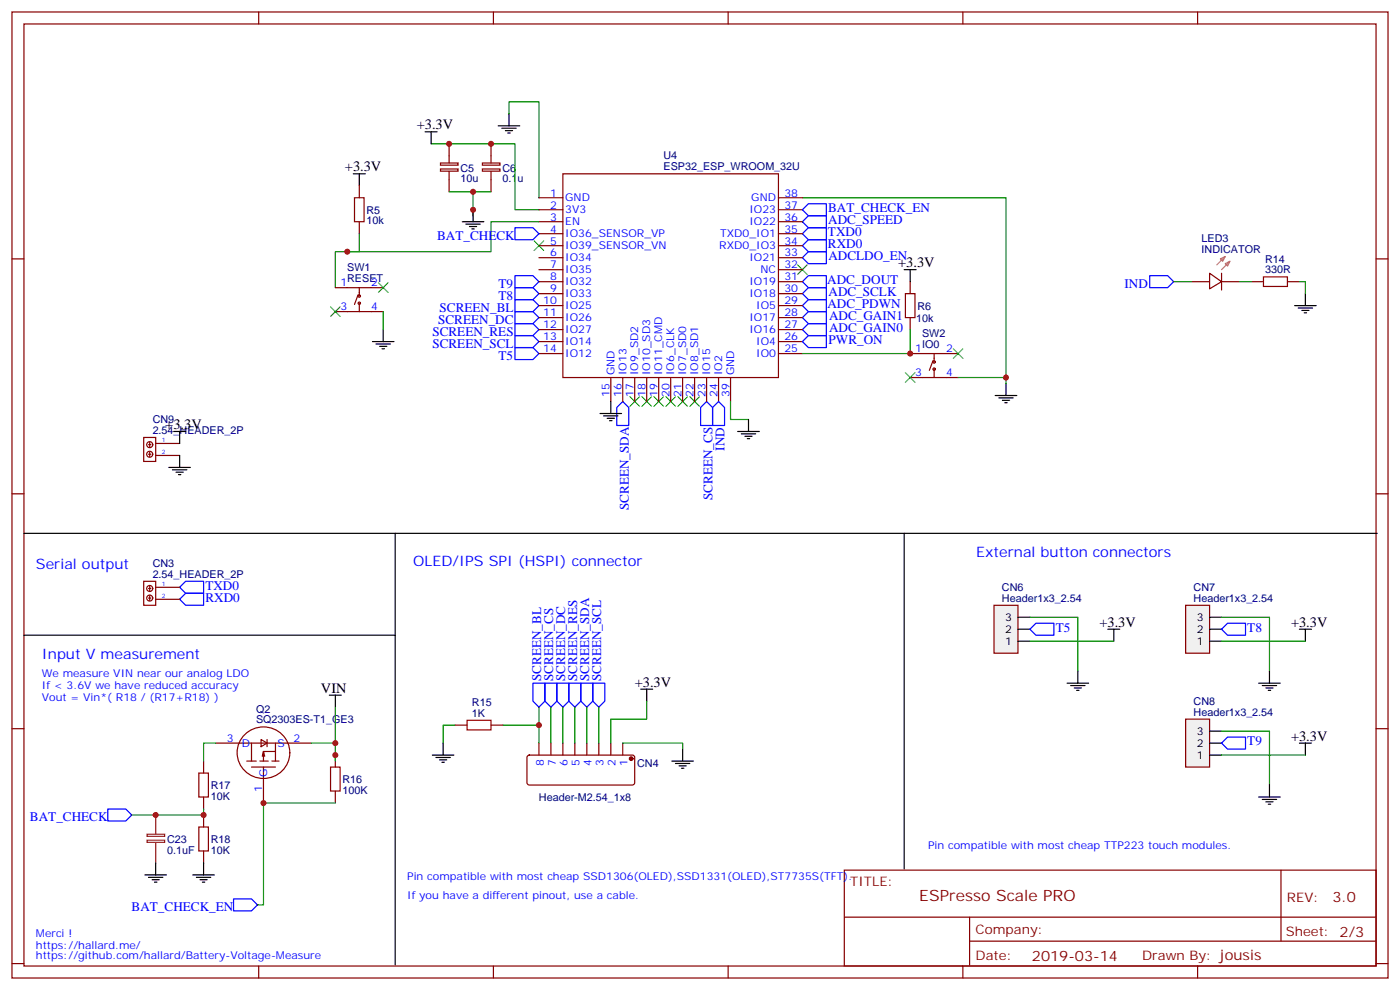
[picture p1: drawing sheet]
<svg xmlns="http://www.w3.org/2000/svg" width="412mm" height="291mm" viewBox="0 0 412 291" stroke-linecap="round" stroke-linejoin="round" font-family="sans-serif">
<g fill="none" stroke="#870000" stroke-width=".35">
<path d="M3.5 3.5h405.4v284.4h-405.4zM7.1 7.1h398.2v277.2h-398.2zM76.2 3.5v3.6M145.3 3.5v3.6M214.5 3.5v3.6M283.6 3.5v3.6M352.8 3.5v3.6M104.4 58.2h2.8v7.1h-2.8zM105.8 54.7v3.5M129.8 49.7h5.1v.7h-5.1zM129.8 48h5.1v.6h-5.1zM132.3 42.3v5.7"/>
<path d="M132.3 50.4v6M142.1 49.7h5.2v.7h-5.2zM142.1 48h5.2v.6h-5.2zM144.6 42.3v5.7M144.6 50.4v6M158.7 58.2h7.1M165.8 51.2h63.5v59.9h-63.5zM229.3 58.2h7.1M3.5 76.2h3.6M105.8 65.3v3.5M158.7 61.7h7.1M158.7 65.3h7.1"/>
<path d="M158.7 68.8h7.1M158.7 72.3h7.1M158.7 75.8h7.1M158.7 79.4h7.1M229.3 61.7h7.1M229.3 65.3h7.1M229.3 68.8h7.1M229.3 72.3h7.1M229.3 75.8h7.1M229.3 79.4h7.1M405.3 76.2h3.6M98.8 84.7h14.1"/>
<path d="M98.8 91.7h14.1M105.5 86.8l-1.1 2.8M105.8 84.7v2.4M105.8 89.3v2.4M158.7 82.9h7.1M158.7 86.4h7.1M158.7 90h7.1M158.7 93.5h7.1M158.7 97h7.1M229.3 82.9h7.1M229.3 86.4h7.1M229.3 90h7.1"/>
<path d="M229.3 93.5h7.1M229.3 97h7.1M266.7 86.4h2.8v7.1h-2.8zM268.1 82.9v3.5M268.1 93.5v3.5M158.7 100.5h7.1M158.7 104.1h7.1M179.9 111.1v7.1M183.4 111.1v7.1M187 111.1v7.1M190.5 111.1v7.1M194 111.1v7.1"/>
<path d="M197.6 111.1v7.1M201.1 111.1v7.1M204.6 111.1v7.1M208.1 111.1v7.1M211.7 111.1v7.1M215.2 111.1v7.1M229.3 100.5h7.1M229.3 104.1h7.1M268.1 104.1h14.1M268.1 111.1h14.1M274.8 106.2l-1 2.8M275.2 104.1v2.4"/>
<path d="M275.2 108.7v2.4M3.5 145.3h3.6M405.3 145.3h3.6M42.3 171.1h3.6v7.1h-3.6zM43.7 173.2h.7M43.7 176h.7M44.1 172.5v1.4M44.1 175.3v1.4M45.9 172.9h7M45.9 176.4h7M3.5 214.5h3.6M158.7 218.7v3.5"/>
<path d="M162.3 218.7v3.5M165.8 218.7v3.5M169.3 218.7v3.5M172.9 218.7v3.5M176.4 218.7v3.5M179.9 218.7v3.5M183.4 218.7v3.5M405.3 214.5h3.6M155.5 222.5l.4-.3 30.6 .1 .5 .7-.1 7.6-.6 .5-30.6-.1-.5-.6v-7.4zM248.7 256.1h156.6v28.2h-156.6zM377.3 256.1v20.9M248.7 270h156.5"/>
<path d="M285.6 277h119.6M285.6 270v14.1M3.5 283.6h3.6M76.2 284.3v3.6M145.3 284.3v3.6M214.5 284.3v3.6M283.6 284.3v3.6M352.8 284.3v3.6M405.3 283.6h3.6"/>
<circle cx="105.8" cy="89.3" r=".35"/>
<circle cx="105.8" cy="87.1" r=".35"/>
<circle cx="275.2" cy="108.7" r=".35"/>
<circle cx="275.2" cy="106.5" r=".35"/>
<circle cx="44.1" cy="173.2" r=".88"/>
<circle cx="44.1" cy="176" r=".88"/>
</g>
<g fill="none" stroke="#008700" stroke-width=".35">
<path d="M149.9 33.5v-3.5h8.8v28.2M127 42.3h24.7v19.4h7M132.3 56.4h12.3M139.3 56.4v7.1M236.4 58.2h59.9v54.7M105.8 68.8v5.3h-7v10.6M158.7 65.3h-14.1v8.8h-42.3M112.9 91.7v5.3M268.1 97v7.1h-31.7M215.2 118.2v5.3h5.3M282.2 111.1h14.1M158.7 208.1v10.6"/>
<path d="M162.3 208.1v10.6M165.8 208.1v10.6M169.3 208.1v10.6M172.9 208.1v10.6M176.4 208.1v10.6M183.4 218.7h17.7v1.8M190.5 206.4v5.3h-10.6v7"/>
</g>
<g fill="none" stroke="#000" stroke-width=".35">
<path d="M125.2 38.8h3.6M127 38.8v3.5M146.8 37h6.3M147.8 37.7h4.2M148.9 38.5h2.1M149.6 39.2h.7M149.9 33.5v3.5M104.1 51.2h3.5M105.8 51.2v3.5M136.2 65.3h6.3M137.2 66h4.3M138.3 66.7h2.1"/>
<path d="M139 67.4h.7M139.3 61.7v3.6M266.3 79.4h3.6M268.1 79.4v3.5M112.9 97v3.5M109.7 100.5h6.4M110.8 101.2h4.2M111.8 102h2.1M112.5 102.7h.7M179.9 118.2v3.5M293.2 116.4h6.3M294.2 117.1h4.2"/>
<path d="M295.3 117.8h2.1M296 118.5h.7M296.3 112.9v3.5M176.7 121.7h6.4M177.8 122.4h4.2M178.9 123.1h2.1M179.6 123.8h.7M217.3 127h6.4M218.4 127.7h4.2M219.4 128.4h2.1M220.1 129.1h.7M220.5 123.5v3.5"/>
<path d="M7.1 157h398.6M116.4 157v127M188.7 202.8h3.6M190.5 202.8v3.6M197.9 224h6.4M199 224.7h4.2M200 225.4h2.1M200.7 226.1h.7M201.1 220.5v3.5"/>
</g>
<g fill="none" stroke="#00f" stroke-width=".35">
<path d="M236.4 68.8l1.7-1.8h5.3v3.6h-5.3zM236.4 72.3l1.7-1.7h5.3v3.5h-5.3zM236.4 65.3l1.7-1.8h5.3v3.5h-5.3zM238.1 74.1h5.3v3.5h-5.3l-1.7-1.8zM151.7 98.8h5.3l1.7 1.7-1.7 1.8h-5.3zM151.7 95.3h5.3l1.7 1.7-1.7 1.8h-5.3zM151.7 91.7h5.3l1.7 1.8-1.7 1.8h-5.3zM151.7 88.2h5.3l1.7 1.8-1.7 1.7h-5.3zM151.7 81.1h5.3l1.7 1.8-1.7 1.8h-5.3zM151.7 84.7h5.3l1.7 1.7-1.7 1.8h-5.3zM236.4 82.9l1.7-1.8h5.3v3.6h-5.3zM236.4 86.4l1.7-1.7h5.3v3.5h-5.3z"/>
<path d="M236.4 90l1.7-1.8h5.3v3.5h-5.3zM236.4 97l1.7-1.7h5.3v3.5h-5.3zM238.1 91.7h5.3v3.6h-5.3l-1.7-1.8zM151.7 102.3h5.3l1.7 1.8-1.7 1.7h-5.3zM183.4 118.2l1.8 1.7v5.3h-3.5v-5.3zM208.1 118.2l1.8 1.7v5.3h-3.5v-5.3zM54.7 171.1h5.3v3.5h-5.3l-1.8-1.7zM54.7 174.6h5.3v3.6h-5.3l-1.8-1.8zM157 201.1h3.5v5.3l-1.8 1.7-1.7-1.7zM160.5 201.1h3.5v5.3l-1.7 1.7-1.8-1.7zM164 201.1h3.6v5.3l-1.8 1.7-1.8-1.7zM167.6 201.1h3.5v5.3l-1.8 1.7-1.7-1.7z"/>
<path d="M171.1 201.1h3.5v5.3l-1.7 1.7-1.8-1.7zM174.6 201.1h3.6v5.3l-1.8 1.7-1.8-1.7z"/>
</g>
<circle cx="185.9" cy="223.3" r=".53" fill="#870000" stroke="#870000" stroke-width=".35"/>
<g fill="none" stroke="#3c3" stroke-width=".35">
<path d="M157.3 70.9l2.9 2.8M160.2 70.9l-2.9 2.8M234.9 78l2.9 2.8M237.8 78l-2.9 2.8M97.4 90.3l2.8 2.8M100.2 90.3l-2.8 2.8M111.5 83.3l2.8 2.8M114.3 83.3l-2.8 2.8M185.6 116.8l2.8 2.8M188.4 116.8l-2.8 2.8M189.1 116.8l2.8 2.8M191.9 116.8l-2.8 2.8"/>
<path d="M192.6 116.8l2.8 2.8M195.4 116.8l-2.8 2.8M196.1 116.8l2.9 2.8M199 116.8l-2.9 2.8M199.7 116.8l2.8 2.8M202.5 116.8l-2.8 2.8M203.2 116.8l2.8 2.8M206 116.8l-2.8 2.8M266.7 109.7l2.8 2.8M269.5 109.7l-2.8 2.8M280.8 102.7l2.8 2.8M283.6 102.7l-2.8 2.8"/>
</g>
<path d="M349.2 178.2h7.1v14.1h-7.1z" fill="#f0f0f0" stroke="#870000" stroke-width=".35"/>
<path d="M356.3 181.7h3.5M356.3 188.7h3.5M356.3 185.2h3.5M373.9 197.6v3.5M382.8 185.2h3.5M384.5 185.2v3.5M370.8 201.1h6.3M371.8 201.8h4.3M372.9 202.5h2.1M373.6 203.2h.7" fill="none" stroke="#000" stroke-width=".35"/>
<path d="M359.8 185.2l1.8-1.8h5.3v3.6h-5.3z" fill="none" stroke="#00f" stroke-width=".35"/>
<path d="M359.8 181.7h14.1v15.9M359.8 188.7h24.7" fill="none" stroke="#008700" stroke-width=".35"/>
<path d="M292.8 178.2h7.1v14.1h-7.1z" fill="#f0f0f0" stroke="#870000" stroke-width=".35"/>
<g fill="none" stroke="#000" stroke-width=".35">
<path d="M381.4 90h6.3M382.4 90.7h4.2M383.5 91.4h2.1M384.2 92.1h.7M384.5 86.4v3.6M7.1 187h109.3M299.9 181.7h3.5M299.9 188.7h3.5M299.9 185.2h3.5M317.5 197.6v3.5M326.3 185.2h3.5M328.1 185.2v3.5"/>
<path d="M97 204.6h3.5M98.8 204.6v3.5M130.5 218.7v3.5M314.3 201.1h6.4M315.4 201.8h4.2M316.4 202.5h2.2M317.1 203.2h.8M127.4 222.2h6.3M128.4 223h4.2M129.5 223.7h2.1M130.2 224.4h.7M42.7 257.5h6.3"/>
<path d="M43.7 258.2h4.3M44.8 258.9h2.1M45.5 259.6h.7M45.9 254v3.5M56.8 257.5h6.3M57.9 258.2h4.2M58.9 258.9h2.1M59.6 259.6h.7M60 254v3.5"/>
</g>
<path d="M151.7 67h5.3l1.7 1.8-1.7 1.8h-5.3zM236.4 61.7l1.7-1.7h5.3v3.5h-5.3zM338.7 81.1h5.3l1.7 1.8-1.7 1.8h-5.3zM211.7 118.2l1.7 1.7v5.3h-3.5v-5.3zM303.4 185.2l1.8-1.8h5.2v3.6h-5.2zM31.7 238.1h5.3l1.8 1.8-1.8 1.8h-5.3zM68.8 264.6h5.3l1.7 1.7-1.7 1.8h-5.3z" fill="none" stroke="#00f" stroke-width=".35"/>
<path d="M345.7 82.9h5.3M365.1 82.9h3.6M382.8 82.9h1.7v3.5M303.4 181.7h14.1v15.9M303.4 188.7h24.7M63.5 218.7h-3.5v5.3M98.8 208.1v10.6h-7.1M98.8 218.7v5.3M134.1 213.4h-3.6v5.3M148.2 213.4h10.5M60 238.1v1.8h-21.2M98.8 236.4h-21.2v29.9h-1.8" fill="none" stroke="#008700" stroke-width=".35"/>
<path d="M359.5 76.2l1.4-.7-.7 1.4zM360.9 77.6l1.4-.7-.7 1.4zM360.9 75.5l-2.5 2.5M362.3 76.9l-2.5 2.5" fill="none" stroke="#fc0" stroke-width=".35"/>
<g fill="none" stroke="#870000" stroke-width=".35">
<path d="M351 82.9h5.3M356.3 80.4l3.5 2.5-3.5 2.1zM359.8 82.9h5.3M359.8 80.4v5M368.7 82.9h3.5M379.2 82.9h3.6M63.5 218.7h28.2M71.8 216.6a7.7 7.7 0 0 1 12.5 1.1 7.7 7.7 0 0 1-5.5 11.3 7.6 7.6 0 0 1-7.9-3.7 7.6 7.6 0 0 1 .9-8.7zM74.1 218.7v5.3M76.9 217.7l1.8 1-1.8 1.1zM78.7 217.7v2.1M81.1 218.7v5.3"/>
<path d="M134.1 213.4h3.5M144.6 213.4h3.6M60 224v3.5M60 234.6v3.5M60 239.9v3.5M72.7 224h2.8M74.1 225.8h7M76.6 224h2.4M77.3 222.6l.3-1.4v2.8M77.6 225.8v3.2M77.6 229.3v7.1M80.1 224h2.1"/>
<path d="M81.1 221.2h-3.5l.4 1.4M98.8 222.2v3.6M98.8 232.8v3.6M60 250.5v3.5"/>
</g>
<path d="M372.2 81.5h7v2.8h-7zM137.6 212h7v2.8h-7zM58.6 227.5h2.8v7.1h-2.8zM97.4 225.8h2.8v7h-2.8zM58.6 243.4h2.8v7.1h-2.8z" fill="none" stroke="#a10000" stroke-width=".35"/>
<path d="M45.9 239.9v5.6M43.3 247.3h5.2v.6h-5.2zM43.3 245.5h5.2v.7h-5.2zM45.9 248v6" fill="none" stroke="#8c2424" stroke-width=".35"/>
<path d="M349.2 211.7h7.1v14.1h-7.1z" fill="#f0f0f0" stroke="#870000" stroke-width=".35"/>
<g fill="none" stroke="#000" stroke-width=".35">
<path d="M49.7 137.6h6.4M50.8 138.3h4.2M51.2 127h3.5M51.9 139h2.1M52.6 139.7h.7M52.9 127v3.5M52.9 134.1v3.5M266.3 157v98.8M356.3 215.2h3.5M356.3 218.7h3.5M382.8 218.7h3.5M384.5 218.7v3.5"/>
<path d="M356.3 222.2h3.5M370.8 234.6h6.3M371.8 235.3h4.3M372.9 236h2.1M373.6 236.7h.7M373.9 231.1v3.5"/>
</g>
<path d="M236.4 100.5l1.7-1.7h5.3v3.5h-5.3zM359.8 218.7l1.8-1.7h5.3v3.5h-5.3z" fill="none" stroke="#00f" stroke-width=".35"/>
<path d="M359.8 215.2h14.1v15.9M359.8 222.2h24.7" fill="none" stroke="#008700" stroke-width=".35"/>
<g fill="none" stroke="#870000" stroke-width=".35">
<path d="M42.3 128.8h3.6v7h-3.6zM43.7 130.9h.7M43.7 133.7h.7M44.1 130.2v1.4M44.1 133v1.4M45.9 130.5h7M45.9 134.1h7"/>
<circle cx="44.1" cy="130.9" r=".88"/>
<circle cx="44.1" cy="133.7" r=".88"/>
</g>
<g fill="#c00">
<circle cx="98.8" cy="222.2" r=".88"/>
<circle cx="98.8" cy="218.7" r=".88"/>
<circle cx="158.8" cy="213.4" r=".88"/>
<circle cx="296.3" cy="111.1" r=".88"/>
<circle cx="139.3" cy="61.7" r=".88"/>
<circle cx="139.3" cy="56.4" r=".88"/>
<circle cx="144.6" cy="42.3" r=".88"/>
<circle cx="102.3" cy="74.1" r=".88"/>
<circle cx="132.3" cy="42.3" r=".88"/>
<circle cx="268.1" cy="104.1" r=".88"/>
<circle cx="77.6" cy="236.4" r=".88"/>
<circle cx="45.9" cy="239.9" r=".88"/>
<circle cx="60" cy="239.9" r=".88"/>
</g>
<text font-size="4.6" fill="#800" x="270.8" y="265.1">ESPresso Scale PRO</text>
<g font-size="4.2">
<text x="122.8" y="38.1">+3.3V</text>
<text x="101.6" y="50.4">+3.3V</text>
<text x="264.6" y="78.7">+3.3V</text>
<text x="48.7" y="126.3">+3.3V</text>
<text x="323.8" y="184.5">+3.3V</text>
<text x="380.3" y="184.5">+3.3V</text>
<text x="94.5" y="203.9">VIN</text>
<text x="187" y="202.1">+3.3V</text>
<text x="380.3" y="218">+3.3V</text>
</g>
<g font-size="4.2" fill="#00f">
<text x="10.6" y="167.6">Serial output</text>
<text x="121.7" y="166.6">OLED/IPS SPI (HSPI) connector</text>
<text x="287.5" y="164">External button connectors</text>
<text x="12.3" y="194">Input V measurement</text>
</g>
<g font-size="4.2" fill="#800">
<text x="392.5" y="265.4">3.0</text>
<text x="304" y="282.7">2019-03-14</text>
</g>
<g font-size="3.9" fill="#00f">
<text x="244" y="66">ADC_SPEED</text>
<text x="244" y="62.4">BAT_CHECK_EN</text>
<text x="128.8" y="70.6">BAT_CHECK</text>
<text x="243.9" y="69.5">TXD0</text>
<text x="243.9" y="73">RXD0</text>
<text x="244" y="76.6">ADCLDO_EN</text>
<text x="243.7" y="83.6">ADC_DOUT</text>
<text x="146.9" y="84.7">T9</text>
<text x="146.9" y="88.2">T8</text>
<text x="244" y="87.2">ADC_SCLK</text>
<text x="331.3" y="84.7">IND</text>
<text x="129.1" y="95.3">SCREEN_DC</text>
<text x="129.5" y="91.7">SCREEN_BL</text>
<text x="243.7" y="90.7">ADC_PDWN</text>
<text x="244.2" y="94.2">ADC_GAIN1</text>
<text x="127.4" y="98.8">SCREEN_RES</text>
<text x="244.1" y="101.3">PWR_ON</text>
<text x="244.2" y="97.8">ADC_GAIN0</text>
<text x="127.4" y="102.3">SCREEN_SCL</text>
<text x="146.9" y="105.8">T5</text>
<text x="213.4" y="132.6" transform="rotate(-90 213.4 132.6)">IND</text>
<text x="209.9" y="147.2" transform="rotate(-90 209.9 147.2)">SCREEN_CS</text>
<text x="185.2" y="150.2" transform="rotate(-90 185.2 150.2)">SCREEN_SDA</text>
<text x="60.5" y="173.6">TXD0</text>
<text x="60.5" y="177.1">RXD0</text>
<text x="311" y="185.9">T5</text>
<text x="367.4" y="185.9">T8</text>
<text x="159.5" y="200.6" transform="rotate(-90 159.5 200.6)">SCREEN_BL</text>
<text x="163" y="200.6" transform="rotate(-90 163 200.6)">SCREEN_CS</text>
<text x="166.5" y="200.6" transform="rotate(-90 166.5 200.6)">SCREEN_DC</text>
<text x="170" y="200.6" transform="rotate(-90 170 200.6)">SCREEN_RES</text>
<text x="173.6" y="200.6" transform="rotate(-90 173.6 200.6)">SCREEN_SDA</text>
<text x="177.1" y="200.6" transform="rotate(-90 177.1 200.6)">SCREEN_SCL</text>
<text x="367.4" y="219.4">T9</text>
<text x="8.8" y="241.7">BAT_CHECK</text>
<text x="38.8" y="268.1">BAT_CHECK_EN</text>
</g>
<g font-size="3.9" fill="#800">
<text x="250.5" y="260.7">TITLE:</text>
<text x="379.1" y="265.4">REV:</text>
<text x="287.4" y="274.9">Company:</text>
<text x="378.7" y="275.5">Sheet: 2/3</text>
<text x="287.4" y="282.6">Date:</text>
<text x="336.4" y="282.7">Drawn By: jousis</text>
</g>
<g font-size="3.2" fill="#000080">
<text x="195.5" y="46.9">U4</text>
<text x="135.6" y="53.7">10u</text>
<text x="135.6" y="50.6">C5</text>
<text x="148" y="53.7">0.1u</text>
<text x="148" y="50.6">C6</text>
<text x="195.4" y="50.1">ESP32_ESP_WROOM_32U</text>
<text x="108" y="62.9">R5</text>
<text x="107.9" y="66.1">10k</text>
<text x="354" y="71.3">LED3</text>
<text x="354" y="74.4">INDICATOR</text>
<text x="372.7" y="77.3">R14</text>
<text x="102.3" y="82.9">RESET</text>
<text x="102.3" y="79.7">SW1</text>
<text x="372.7" y="80.4">330R</text>
<text x="269.9" y="94.7">10k</text>
<text x="270.2" y="91.1">R6</text>
<text x="271.6" y="99.1">SW2</text>
<text x="271.6" y="102.3">IO0</text>
<text x="45" y="124.5">CN9</text>
<text x="45" y="127.7">2.54_HEADER_2P</text>
<text x="45" y="166.8">CN3</text>
<text x="45" y="170">2.54_HEADER_2P</text>
<text x="295.2" y="173.9">CN6</text>
<text x="351.6" y="173.9">CN7</text>
<text x="295.2" y="177.1">Header1x3_2.54</text>
<text x="351.6" y="177.1">Header1x3_2.54</text>
<text x="75.4" y="209.8">Q2</text>
<text x="139" y="207.8">R15</text>
<text x="351.6" y="207.4">CN8</text>
<text x="75.4" y="212.9">SQ2303ES-T1_GE3</text>
<text x="139" y="211">1K</text>
<text x="351.6" y="210.6">Header1x3_2.54</text>
<text x="187.7" y="225.7">CN4</text>
<text x="62.1" y="232.2">R17</text>
<text x="100.9" y="233.6">100K</text>
<text x="100.9" y="230.5">R16</text>
<text x="62.1" y="235.4">10K</text>
<text x="158.7" y="235.8">Header-M2.54_1x8</text>
<text x="49.2" y="251.2">0.1uF</text>
<text x="49.2" y="248.1">C23</text>
<text x="62.1" y="251.3">10K</text>
<text x="62.1" y="248.1">R18</text>
</g>
<g font-size="3.2" fill="#00f">
<text x="162" y="57.9">1</text>
<text x="166.5" y="59.3">GND</text>
<text x="221.3" y="59.3">GND</text>
<text x="231.1" y="57.9">38</text>
<text x="162" y="61.4">2</text>
<text x="162" y="64.9">3</text>
<text x="166.5" y="62.8">3V3</text>
<text x="220.7" y="62.8">IO23</text>
<text x="231.1" y="64.9">36</text>
<text x="231.1" y="61.4">37</text>
<text x="162" y="68.4">4</text>
<text x="162" y="72">5</text>
<text x="166.5" y="66.3">EN</text>
<text x="166.5" y="69.9">IO36_SENSOR_VP</text>
<text x="212.1" y="69.9">TXD0_IO1</text>
<text x="220.7" y="66.3">IO22</text>
<text x="231.1" y="72">34</text>
<text x="231.1" y="68.4">35</text>
<text x="162" y="75.5">6</text>
<text x="166.5" y="73.4">IO39_SENSOR_VN</text>
<text x="166.5" y="76.9">IO34</text>
<text x="211.9" y="73.4">RXD0_IO3</text>
<text x="220.7" y="76.9">IO21</text>
<text x="231.1" y="75.5">33</text>
<text x="162" y="79">7</text>
<text x="162" y="82.6">8</text>
<text x="166.5" y="80.4">IO35</text>
<text x="166.5" y="84">IO32</text>
<text x="220.7" y="84">IO19</text>
<text x="224" y="80.4">NC</text>
<text x="231.1" y="82.6">31</text>
<text x="231.1" y="79">32</text>
<text x="100.3" y="84.3">1</text>
<text x="109.4" y="84.3">2</text>
<text x="160" y="89.6">10</text>
<text x="162" y="86.1">9</text>
<text x="166.5" y="87.5">IO33</text>
<text x="220.7" y="87.5">IO18</text>
<text x="231.1" y="89.6">29</text>
<text x="231.1" y="86.1">30</text>
<text x="100.3" y="91.4">3</text>
<text x="109.4" y="91.4">4</text>
<text x="160" y="93.1">11</text>
<text x="166.5" y="91">IO25</text>
<text x="166.5" y="94.5">IO26</text>
<text x="220.7" y="94.5">IO17</text>
<text x="222.8" y="91">IO5</text>
<text x="231.1" y="93.1">28</text>
<text x="160" y="96.7">12</text>
<text x="160" y="100.2">13</text>
<text x="166.5" y="98.1">IO27</text>
<text x="166.5" y="101.6">IO14</text>
<text x="220.7" y="98.1">IO16</text>
<text x="222.8" y="101.6">IO4</text>
<text x="231.1" y="100.2">26</text>
<text x="231.1" y="96.7">27</text>
<text x="160" y="103.7">14</text>
<text x="166.5" y="105.1">IO12</text>
<text x="222.8" y="105.1">IO0</text>
<text x="231.1" y="103.7">25</text>
<text x="269.6" y="103.7">1</text>
<text x="278.7" y="103.7">2</text>
<text x="181" y="110.4" transform="rotate(-90 181 110.4)">GND</text>
<text x="184.5" y="110.4" transform="rotate(-90 184.5 110.4)">IO13</text>
<text x="188" y="110.4" transform="rotate(-90 188 110.4)">IO9_SD2</text>
<text x="191.6" y="110.4" transform="rotate(-90 191.6 110.4)">IO10_SD3</text>
<text x="195.1" y="110.4" transform="rotate(-90 195.1 110.4)">IO11_CMD</text>
<text x="198.6" y="110.4" transform="rotate(-90 198.6 110.4)">IO6_CLK</text>
<text x="202.1" y="110.4" transform="rotate(-90 202.1 110.4)">IO7_SD0</text>
<text x="205.7" y="110.4" transform="rotate(-90 205.7 110.4)">IO8_SD1</text>
<text x="209.2" y="110.4" transform="rotate(-90 209.2 110.4)">IO15</text>
<text x="212.7" y="110.4" transform="rotate(-90 212.7 110.4)">IO2</text>
<text x="216.3" y="110.4" transform="rotate(-90 216.3 110.4)">GND</text>
<text x="269.6" y="110.8">3</text>
<text x="278.7" y="110.8">4</text>
<text x="179.6" y="116.9" transform="rotate(-90 179.6 116.9)">15</text>
<text x="183.1" y="116.9" transform="rotate(-90 183.1 116.9)">16</text>
<text x="186.6" y="116.9" transform="rotate(-90 186.6 116.9)">17</text>
<text x="190.1" y="116.9" transform="rotate(-90 190.1 116.9)">18</text>
<text x="193.7" y="116.9" transform="rotate(-90 193.7 116.9)">19</text>
<text x="197.2" y="116.9" transform="rotate(-90 197.2 116.9)">20</text>
<text x="200.7" y="116.9" transform="rotate(-90 200.7 116.9)">21</text>
<text x="204.3" y="116.9" transform="rotate(-90 204.3 116.9)">22</text>
<text x="207.8" y="116.9" transform="rotate(-90 207.8 116.9)">23</text>
<text x="211.3" y="116.9" transform="rotate(-90 211.3 116.9)">24</text>
<text x="214.8" y="116.9" transform="rotate(-90 214.8 116.9)">39</text>
<text x="12.3" y="199.3">We measure VIN near our analog LDO</text>
<text x="12.3" y="202.8">If &lt; 3.6V we have reduced accuracy</text>
<text x="12.3" y="206.4">Vout = Vin*( R18 / (R17+R18) )</text>
<text x="66.8" y="218.4">3</text>
<text x="71.3" y="219.8">D</text>
<text x="81.8" y="219.8">S</text>
<text x="86.4" y="218.4">2</text>
<text x="160.2" y="225.6" transform="rotate(-90 160.2 225.6)">8</text>
<text x="163.7" y="225.6" transform="rotate(-90 163.7 225.6)">7</text>
<text x="167.2" y="225.6" transform="rotate(-90 167.2 225.6)">6</text>
<text x="170.7" y="225.6" transform="rotate(-90 170.7 225.6)">5</text>
<text x="174.3" y="225.6" transform="rotate(-90 174.3 225.6)">4</text>
<text x="177.8" y="225.6" transform="rotate(-90 177.8 225.6)">3</text>
<text x="181.3" y="225.6" transform="rotate(-90 181.3 225.6)">2</text>
<text x="184.9" y="225.6" transform="rotate(-90 184.9 225.6)">1</text>
<text x="77.3" y="233.1" transform="rotate(-90 77.3 233.1)">1</text>
<text x="78.7" y="228.6" transform="rotate(-90 78.7 228.6)">G</text>
<text x="273.4" y="249.9">Pin compatible with most cheap TTP223 touch modules.</text>
<text x="119.9" y="259">Pin compatible with most cheap SSD1306(OLED),SSD1331(OLED),ST7735S(TFT).</text>
<text x="119.9" y="264.6">If you have a different pinout, use a cable.</text>
<text x="10.6" y="275.7">Merci !</text>
<text x="10.6" y="279.2">https://hallard.me/</text>
<text x="10.6" y="282.2">https://github.com/hallard/Battery-Voltage-Measure</text>
</g>
<g font-size="3.2">
<text x="296.1" y="182.7">3</text>
<text x="352.5" y="182.7">3</text>
<text x="296.1" y="189.8">1</text>
<text x="296.1" y="186.3">2</text>
<text x="352.5" y="189.8">1</text>
<text x="352.5" y="186.3">2</text>
<text x="352.5" y="216.3">3</text>
<text x="352.5" y="219.8">2</text>
<text x="352.5" y="223.3">1</text>
</g>
<g font-size="1.8" fill="#00f">
<text x="47.6" y="130.2">1</text>
<text x="47.6" y="133.7">2</text>
<text x="47.6" y="172.5">1</text>
<text x="47.6" y="176">2</text>
</g>
</svg>
